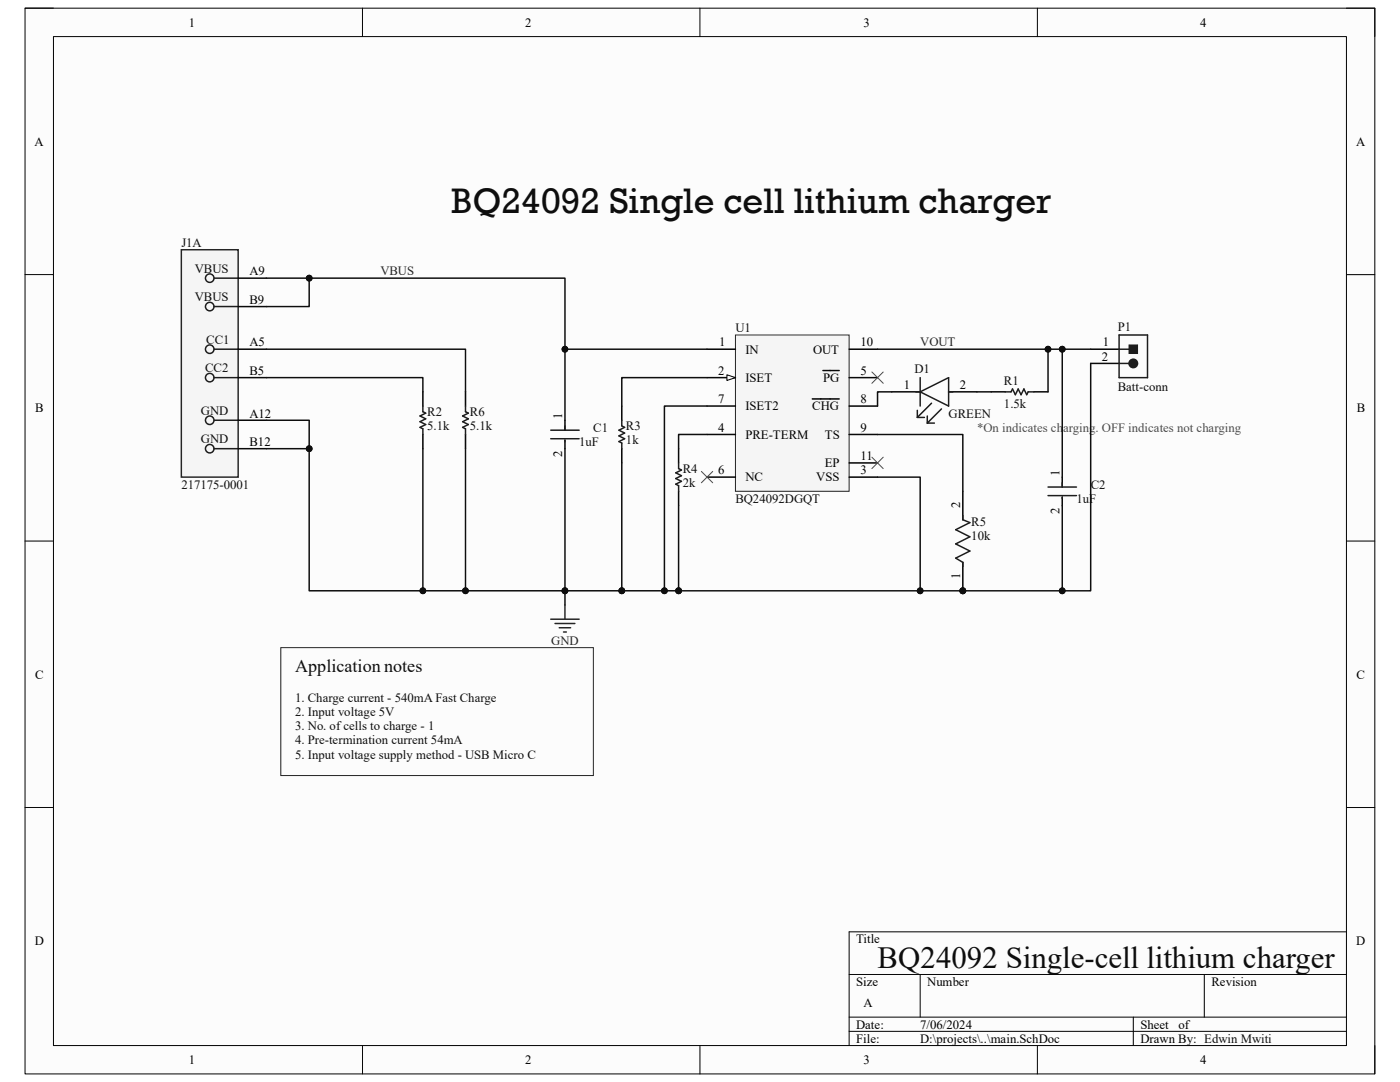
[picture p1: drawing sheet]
<svg xmlns="http://www.w3.org/2000/svg" width="279mm" height="216mm" viewBox="0 0 279 216" stroke-linecap="round" stroke-linejoin="round" font-family="sans-serif">
<path d="M5 1.6h269.4v212.7h-269.4z" fill-rule="evenodd" fill="#fcfcfc"/>
<path d="M5 1.6h269.4v212.7h-269.4z" fill="none" stroke="#000" stroke-width=".2"/>
<path d="M10.7 7.3h258v201.3h-258z" fill-rule="evenodd" fill="#fcfcfc"/>
<g fill="none" stroke="#000" stroke-width=".2">
<path d="M5 1.6h5.7M10.7 7.3h258v201.3h-258zM72.3 1.6v5.7M139.7 1.6v5.7M207 1.6v5.7M268.7 1.6h5.7v5.7M5 54.8h5.7M268.7 54.8h5.7M5 108h5.7M268.7 108h5.7M5 161.1h5.7M268.7 161.1h5.7"/>
<path d="M169.5 194.4h99.2M183.6 194.4v8.6M240.3 194.4v8.6M268.7 185.9h-99.2v22.7M72.3 208.6v5.7M139.7 208.6v5.7M169.5 203h99.2M169.5 205.8h99.2M207 208.6v5.7M226.2 203v5.6M274.4 208.6v5.7"/>
</g>
<path d="M146.8 66.8h22.7v31.2h-22.7z" fill-rule="evenodd" fill="#f5f5f5"/>
<path d="M146.8 66.8h22.7v31.2h-22.7z" fill="none" stroke="#262626" stroke-width=".2"/>
<path d="M141.1 69.7h5.7M141.1 75.4h5.7" fill="none" stroke="#000" stroke-width=".3"/>
<path d="M145.1 74.8l1.7 .6-1.7 .5z" fill="#fbfbfb"/>
<path d="M145.1 74.8l1.7 .6-1.7 .5z" fill="none" stroke="#000" stroke-width=".2"/>
<g fill="none" stroke="#000" stroke-width=".3">
<path d="M162.1 79.6h5.4M164.2 73.9h3.3M169.5 75.4h5.6M169.5 69.7h5.6M112.7 83.9v1.9M112.7 87.8v1.7M141.1 95.2h5.7M141.1 86.7h5.7M141.1 81h5.7M169.5 95.2h5.6M169.5 86.7h5.6M169.5 81h5.6"/>
<path d="M169.5 92.4h5.6"/>
</g>
<path d="M109.9 85.8h5.7M109.9 87.5h5.7M112.7 85v.8M112.7 87.8v.3" fill="none" stroke="#1c1c1c" stroke-width=".3"/>
<path d="M109.9 123.6h5.7M110.8 124.4h3.9M111.6 125.3h2.3M112.5 126.1h.5M112.7 120.7v2.9" fill="none" stroke="#262626" stroke-width=".3"/>
<circle cx="192.1" cy="117.9" r=".57" fill="#0e0e0e"/>
<circle cx="192.1" cy="117.9" r=".57" fill="none" stroke="#0e0e0e" stroke-width=".2"/>
<path d="M192.2 112.2v5.7" fill="none" stroke="#000" stroke-width=".3"/>
<circle cx="192.1" cy="117.9" r=".57" fill="#0e0e0e"/>
<circle cx="192.1" cy="117.9" r=".57" fill="none" stroke="#0e0e0e" stroke-width=".2"/>
<path d="M178 78.2h5.6M189.3 78.2h5.7M197.8 78.2h2.8M206.3 78.2h2.9M124.1 81v2.9M124.1 89.5v2.9M135.4 89.5v2.9M135.4 98v2.9M192.2 98v5.7" fill="none" stroke="#000" stroke-width=".3"/>
<g fill="none" stroke="#1c1c1c" stroke-width=".3">
<path d="M182.8 78.2h.8M183.6 78.2l5.7-2.8v5.6zM183.6 75.4v5.6M189.3 78.2h.9M200.6 78.2h1.2l.3-.6 .5 1.2 .6-1.2 .6 1.2 .5-1.2 .6 1.2 .3-.6h1.1M124.1 83.9v1.1l.6 .3-1.2 .5 1.2 .6-1.2 .6 1.2 .5-1.2 .6 .6 .3v1.1M135.4 92.4v1.1l.6 .3-1.1 .6 1.1 .5-1.1 .6 1.1 .5-1.1 .6 .5 .3v1.1M183.1 83.3h1.4M183.1 81.9v1.4M185.1 84.4h1.4M185.1 83v1.4M185.9 80.5l-2.8 2.8"/>
<path d="M187.9 81.6l-2.8 2.8M192.2 102.9v.8l1.4 .6-2.9 1.4 2.9 1.4-2.9 1.4 2.9 1.5-2.9 1.4 1.5 .8v.9"/>
</g>
<path d="M174 74.2l2.3 2.3M176.3 74.2l-2.3 2.3M140 94.1l2.2 2.2M142.2 94.1l-2.2 2.2M174 91.2l2.3 2.3M176.3 91.2l-2.3 2.3" fill="none" stroke="#4c4c4c" stroke-width=".2"/>
<circle cx="226.2" cy="72.5" r=".85" fill="#1c1c1c"/>
<g fill="none" stroke="#1c1c1c" stroke-width=".3">
<path d="M223.3 72.5h2M223.3 69.7h2"/>
<circle cx="226.2" cy="72.5" r=".85"/>
</g>
<path d="M217.7 72.5h5.6M217.7 69.7h5.6" fill="none" stroke="#000" stroke-width=".3"/>
<path d="M225.3 68.8h1.7v1.7h-1.7z" fill-rule="evenodd" fill="#1c1c1c"/>
<path d="M225.3 68.8h1.7v1.7h-1.7z" fill="none" stroke="#1c1c1c" stroke-width=".2"/>
<path d="M223.3 66.8h5.7v8.6h-5.7zM84.4 81v1.2l.6 .2-1.2 .6 1.2 .6-1.2 .5 1.2 .6-1.2 .6 .6 .3v1.1M209.2 97.2h5.6M209.2 98.9h5.6M212 96.3v.9M212 99.2v.3" fill="none" stroke="#1c1c1c" stroke-width=".3"/>
<path d="M84.4 78.2v2.8M84.4 86.7v2.8M212 95.2v2M212 99.2v1.7" fill="none" stroke="#000" stroke-width=".3"/>
<path d="M56 129.2h62.4v25.5h-62.4z" fill="none" stroke="#262626" stroke-width=".2"/>
<path d="M36.2 49.8h11.3v45.4h-11.3z" fill-rule="evenodd" fill="#f5f5f5"/>
<path d="M36.2 49.8h11.3v45.4h-11.3z" fill="none" stroke="#262626" stroke-width=".3"/>
<g fill="none" stroke="#1c1c1c" stroke-width=".3">
<path d="M42.7 55.5h4.8M42.7 69.7h4.8M42.7 75.4h4.8M42.7 61.2h4.8M42.7 83.9h4.8M42.7 89.5h4.8"/>
<circle cx="41.9" cy="55.5" r=".85"/>
<circle cx="41.9" cy="75.4" r=".85"/>
<circle cx="41.9" cy="61.2" r=".85"/>
<circle cx="41.9" cy="69.7" r=".85"/>
<circle cx="41.9" cy="83.9" r=".85"/>
<circle cx="41.9" cy="89.5" r=".85"/>
</g>
<path d="M47.5 55.5h5.7M47.5 69.7h5.7M47.5 75.4h5.7M47.5 61.2h5.7M47.5 83.9h5.7M47.5 89.5h5.7" fill="none" stroke="#000" stroke-width=".3"/>
<path d="M175.1 86.7h17.1v11.3M175.1 95.2h8.5v22.7" fill="none" stroke="#0e0e0e" stroke-width=".3"/>
<circle cx="183.6" cy="117.9" r=".57" fill="#0e0e0e"/>
<circle cx="183.6" cy="117.9" r=".57" fill="none" stroke="#0e0e0e" stroke-width=".2"/>
<path d="M141.1 75.4h-17v5.6M124.1 92.4v25.5" fill="none" stroke="#0e0e0e" stroke-width=".3"/>
<circle cx="124.1" cy="117.9" r=".57" fill="#0e0e0e"/>
<circle cx="124.1" cy="117.9" r=".57" fill="none" stroke="#0e0e0e" stroke-width=".2"/>
<path d="M141.1 81h-8.5v36.9" fill="none" stroke="#0e0e0e" stroke-width=".3"/>
<circle cx="132.6" cy="117.9" r=".57" fill="#0e0e0e"/>
<circle cx="132.6" cy="117.9" r=".57" fill="none" stroke="#0e0e0e" stroke-width=".2"/>
<path d="M112.7 117.9v2.8" fill="none" stroke="#0e0e0e" stroke-width=".3"/>
<circle cx="112.7" cy="117.9" r=".57" fill="#0e0e0e"/>
<circle cx="112.7" cy="117.9" r=".57" fill="none" stroke="#0e0e0e" stroke-width=".2"/>
<path d="M141.1 86.7h-5.7v2.8M135.4 100.9v17" fill="none" stroke="#0e0e0e" stroke-width=".3"/>
<circle cx="135.4" cy="117.9" r=".57" fill="#0e0e0e"/>
<circle cx="135.4" cy="117.9" r=".57" fill="none" stroke="#0e0e0e" stroke-width=".2"/>
<path d="M175.1 69.7h34.1v8.5M178 78.2h-2.9v2.8" fill="none" stroke="#0e0e0e" stroke-width=".3"/>
<circle cx="209.2" cy="69.7" r=".57" fill="#0e0e0e"/>
<circle cx="209.2" cy="69.7" r=".57" fill="none" stroke="#0e0e0e" stroke-width=".2"/>
<path d="M195 78.2h2.8M209.2 69.7h8.5" fill="none" stroke="#0e0e0e" stroke-width=".3"/>
<circle cx="209.2" cy="69.7" r=".57" fill="#0e0e0e"/>
<circle cx="209.2" cy="69.7" r=".57" fill="none" stroke="#0e0e0e" stroke-width=".2"/>
<circle cx="212" cy="69.7" r=".57" fill="#0e0e0e"/>
<circle cx="212" cy="69.7" r=".57" fill="none" stroke="#0e0e0e" stroke-width=".2"/>
<path d="M217.7 72.5v45.4h-25.5" fill="none" stroke="#0e0e0e" stroke-width=".3"/>
<circle cx="212" cy="117.9" r=".57" fill="#0e0e0e"/>
<circle cx="212" cy="117.9" r=".57" fill="none" stroke="#0e0e0e" stroke-width=".2"/>
<circle cx="192.1" cy="117.9" r=".57" fill="#0e0e0e"/>
<circle cx="192.1" cy="117.9" r=".57" fill="none" stroke="#0e0e0e" stroke-width=".2"/>
<path d="M112.7 89.5v28.4" fill="none" stroke="#0e0e0e" stroke-width=".3"/>
<circle cx="112.7" cy="117.9" r=".57" fill="#0e0e0e"/>
<circle cx="112.7" cy="117.9" r=".57" fill="none" stroke="#0e0e0e" stroke-width=".2"/>
<path d="M84.4 89.5v28.4" fill="none" stroke="#0e0e0e" stroke-width=".3"/>
<circle cx="84.4" cy="117.9" r=".57" fill="#0e0e0e"/>
<circle cx="84.4" cy="117.9" r=".57" fill="none" stroke="#0e0e0e" stroke-width=".2"/>
<path d="M124.1 117.9h11.3" fill="none" stroke="#0e0e0e" stroke-width=".3"/>
<circle cx="124.1" cy="117.9" r=".57" fill="#0e0e0e"/>
<circle cx="124.1" cy="117.9" r=".57" fill="none" stroke="#0e0e0e" stroke-width=".2"/>
<circle cx="132.6" cy="117.9" r=".57" fill="#0e0e0e"/>
<circle cx="132.6" cy="117.9" r=".57" fill="none" stroke="#0e0e0e" stroke-width=".2"/>
<circle cx="135.4" cy="117.9" r=".57" fill="#0e0e0e"/>
<circle cx="135.4" cy="117.9" r=".57" fill="none" stroke="#0e0e0e" stroke-width=".2"/>
<path d="M135.4 117.9h56.8" fill="none" stroke="#0e0e0e" stroke-width=".3"/>
<circle cx="135.4" cy="117.9" r=".57" fill="#0e0e0e"/>
<circle cx="135.4" cy="117.9" r=".57" fill="none" stroke="#0e0e0e" stroke-width=".2"/>
<circle cx="183.6" cy="117.9" r=".57" fill="#0e0e0e"/>
<circle cx="183.6" cy="117.9" r=".57" fill="none" stroke="#0e0e0e" stroke-width=".2"/>
<circle cx="192.1" cy="117.9" r=".57" fill="#0e0e0e"/>
<circle cx="192.1" cy="117.9" r=".57" fill="none" stroke="#0e0e0e" stroke-width=".2"/>
<path d="M141.1 69.7h-28.4v14.2" fill="none" stroke="#0e0e0e" stroke-width=".3"/>
<circle cx="112.7" cy="69.7" r=".57" fill="#0e0e0e"/>
<circle cx="112.7" cy="69.7" r=".57" fill="none" stroke="#0e0e0e" stroke-width=".2"/>
<path d="M212 69.7v25.5" fill="none" stroke="#0e0e0e" stroke-width=".3"/>
<circle cx="212" cy="69.7" r=".57" fill="#0e0e0e"/>
<circle cx="212" cy="69.7" r=".57" fill="none" stroke="#0e0e0e" stroke-width=".2"/>
<path d="M212 100.9v17" fill="none" stroke="#0e0e0e" stroke-width=".3"/>
<circle cx="212" cy="117.9" r=".57" fill="#0e0e0e"/>
<circle cx="212" cy="117.9" r=".57" fill="none" stroke="#0e0e0e" stroke-width=".2"/>
<path d="M61.7 55.5v5.7h-8.5" fill="none" stroke="#0e0e0e" stroke-width=".3"/>
<circle cx="61.7" cy="55.5" r=".57" fill="#0e0e0e"/>
<circle cx="61.7" cy="55.5" r=".57" fill="none" stroke="#0e0e0e" stroke-width=".2"/>
<path d="M53.2 83.9h8.5v5.6h-8.5" fill="none" stroke="#0e0e0e" stroke-width=".3"/>
<circle cx="61.7" cy="89.5" r=".57" fill="#0e0e0e"/>
<circle cx="61.7" cy="89.5" r=".57" fill="none" stroke="#0e0e0e" stroke-width=".2"/>
<path d="M61.7 89.5v28.4h62.4" fill="none" stroke="#0e0e0e" stroke-width=".3"/>
<circle cx="61.7" cy="89.5" r=".57" fill="#0e0e0e"/>
<circle cx="61.7" cy="89.5" r=".57" fill="none" stroke="#0e0e0e" stroke-width=".2"/>
<circle cx="84.4" cy="117.9" r=".57" fill="#0e0e0e"/>
<circle cx="84.4" cy="117.9" r=".57" fill="none" stroke="#0e0e0e" stroke-width=".2"/>
<circle cx="92.9" cy="117.9" r=".57" fill="#0e0e0e"/>
<circle cx="92.9" cy="117.9" r=".57" fill="none" stroke="#0e0e0e" stroke-width=".2"/>
<circle cx="112.7" cy="117.9" r=".57" fill="#0e0e0e"/>
<circle cx="112.7" cy="117.9" r=".57" fill="none" stroke="#0e0e0e" stroke-width=".2"/>
<circle cx="124.1" cy="117.9" r=".57" fill="#0e0e0e"/>
<circle cx="124.1" cy="117.9" r=".57" fill="none" stroke="#0e0e0e" stroke-width=".2"/>
<path d="M53.2 55.5h59.5v14.2M53.2 75.4h31.2v2.8" fill="none" stroke="#0e0e0e" stroke-width=".3"/>
<circle cx="61.7" cy="55.5" r=".57" fill="#0e0e0e"/>
<circle cx="61.7" cy="55.5" r=".57" fill="none" stroke="#0e0e0e" stroke-width=".2"/>
<circle cx="112.7" cy="69.7" r=".57" fill="#0e0e0e"/>
<circle cx="112.7" cy="69.7" r=".57" fill="none" stroke="#0e0e0e" stroke-width=".2"/>
<path d="M92.9 78.2v2.8M92.9 86.7v2.8" fill="none" stroke="#000" stroke-width=".3"/>
<path d="M92.9 81v1.2l.6 .2-1.2 .6 1.2 .6-1.2 .5 1.2 .6-1.2 .6 .6 .3v1.1" fill="none" stroke="#1c1c1c" stroke-width=".3"/>
<path d="M53.2 69.7h39.7v8.5M92.9 89.5v28.4" fill="none" stroke="#0e0e0e" stroke-width=".3"/>
<circle cx="92.9" cy="117.9" r=".57" fill="#0e0e0e"/>
<circle cx="92.9" cy="117.9" r=".57" fill="none" stroke="#0e0e0e" stroke-width=".2"/>
<text font-size="7.3" fill="#0e0e0e" x="90" y="42.5">BQ24092 Single cell lithium charger</text>
<text font-size="6.1" fill="#0e0e0e" x="175.1" y="193.1">BQ24092 Single-cell lithium charger</text>
<text font-size="3.6" fill="#0e0e0e" x="58.9" y="134.1">Application notes</text>
<g font-size="2.5">
<text x="37.7" y="5.3">1</text>
<text x="104.8" y="5.3">2</text>
<text x="172.3" y="5.3">3</text>
<text x="239.5" y="5.3">4</text>
<text x="6.9" y="29.1">A</text>
<text x="270.6" y="29.1">A</text>
<text x="49.8" y="54.9">A9</text>
<text x="49.8" y="60.6">B9</text>
<text x="49.8" y="69.1">A5</text>
<text x="143.6" y="69.1">1</text>
<text x="148.8" y="70.6">IN</text>
<text x="162.3" y="70.6">OUT</text>
<text x="171.7" y="69.1">10</text>
<text x="219.9" y="72">2</text>
<text x="220.1" y="69.1">1</text>
<text x="49.8" y="74.8">B5</text>
<text x="143.3" y="74.8">2</text>
<text x="148.8" y="76.2">ISET</text>
<text x="164.3" y="76.2">PG</text>
<text x="171.7" y="74.8">5</text>
<text x="180.4" y="77.6">1</text>
<text x="191.6" y="77.6">2</text>
<text x="7" y="82.3">B</text>
<text x="49.8" y="83.3">A12</text>
<text x="112.2" y="83.6" transform="rotate(-90 112.2 83.6)">1</text>
<text x="143.3" y="80.5">7</text>
<text x="148.8" y="81.9">ISET2</text>
<text x="162.1" y="81.9">CHG</text>
<text x="171.7" y="80.5">8</text>
<text x="270.8" y="82.3">B</text>
<text x="49.8" y="89">B12</text>
<text x="143.3" y="86.1">4</text>
<text x="148.8" y="87.5">PRE-TERM</text>
<text x="164.6" y="87.5">TS</text>
<text x="171.7" y="86.1">9</text>
<text x="112.2" y="91.3" transform="rotate(-90 112.2 91.3)">2</text>
<text x="143.3" y="94.7">6</text>
<text x="164.6" y="93.2">EP</text>
<text x="171.7" y="94.7">3</text>
<text x="171.7" y="91.8">11</text>
<text x="211.5" y="94.9" transform="rotate(-90 211.5 94.9)">1</text>
<text x="148.8" y="96.1">NC</text>
<text x="162.9" y="96.1">VSS</text>
<text x="191.6" y="101.4" transform="rotate(-90 191.6 101.4)">2</text>
<text x="211.5" y="102.6" transform="rotate(-90 211.5 102.6)">2</text>
<text x="191.6" y="115.4" transform="rotate(-90 191.6 115.4)">1</text>
<text x="7" y="135.4">C</text>
<text x="270.7" y="135.4">C</text>
<text x="6.9" y="188.6">D</text>
<text x="170.9" y="188.2">Title</text>
<text x="270.7" y="188.6">D</text>
<text x="170.9" y="196.7">Size</text>
<text x="185" y="196.7">Number</text>
<text x="241.8" y="196.7">Revision</text>
<text x="172.3" y="201">A</text>
<text x="170.9" y="205.2">Date:</text>
<text x="170.9" y="208.1">File:</text>
<text x="183.6" y="205.2">7/06/2024</text>
<text x="183.7" y="208.1">D:\projects\..\main.SchDoc</text>
<text x="227.6" y="205.2">Sheet</text>
<text x="227.6" y="208.1">Drawn By: Edwin Mwiti</text>
<text x="235.2" y="205.2">of</text>
<text x="37.7" y="212.3">1</text>
<text x="104.8" y="212.3">2</text>
<text x="172.3" y="212.3">3</text>
<text x="239.5" y="212.3">4</text>
</g>
<g font-size="2.5" fill="#0e0e0e">
<text x="36.2" y="49.3">J1A</text>
<text x="38.9" y="54.4">VBUS</text>
<text x="38.9" y="60.1">VBUS</text>
<text x="223.1" y="66">P1</text>
<text x="41.1" y="68.6">CC1</text>
<text x="146.8" y="66.3">U1</text>
<text x="40.9" y="74.3">CC2</text>
<text x="182.5" y="74.5">D1</text>
<text x="200.4" y="76.8">R1</text>
<text x="223.1" y="77.9">Batt-conn</text>
<text x="40.1" y="82.8">GND</text>
<text x="85.3" y="83">R2</text>
<text x="93.8" y="83">R6</text>
<text x="189.3" y="83.3">GREEN</text>
<text x="200.4" y="81.3">1.5k</text>
<text x="40.1" y="88.4">GND</text>
<text x="85.3" y="85.9">5.1k</text>
<text x="93.8" y="85.9">5.1k</text>
<text x="115.6" y="89">1uF</text>
<text x="118.4" y="86.1">C1</text>
<text x="124.9" y="85.9">R3</text>
<text x="124.9" y="88.7">1k</text>
<text x="136.3" y="94.4">R4</text>
<text x="36.2" y="97.5">217175-0001</text>
<text x="136.3" y="97.2">2k</text>
<text x="146.8" y="100.3">BQ24092DGQT</text>
<text x="214.8" y="100.3">1uF</text>
<text x="217.7" y="97.5">C2</text>
<text x="193.8" y="104.9">R5</text>
<text x="193.8" y="107.7">10k</text>
<text x="58.9" y="140">1. Charge current - 540mA Fast Charge</text>
<text x="58.9" y="142.9">2. Input voltage 5V</text>
<text x="58.9" y="145.7">3. No. of cells to charge - 1</text>
<text x="58.9" y="148.5">4. Pre-termination current 54mA</text>
<text x="58.9" y="151.4">5. Input voltage supply method - USB Micro C</text>
</g>
<g font-size="2.5" fill="#262626">
<text x="75.9" y="54.9">VBUS</text>
<text x="183.6" y="69.1">VOUT</text>
<text x="110" y="128.7">GND</text>
</g>
<text font-size="2.5" fill="#4c4c4c" x="195" y="86.1">*On indicates charging. OFF indicates not charging</text>
</svg>
